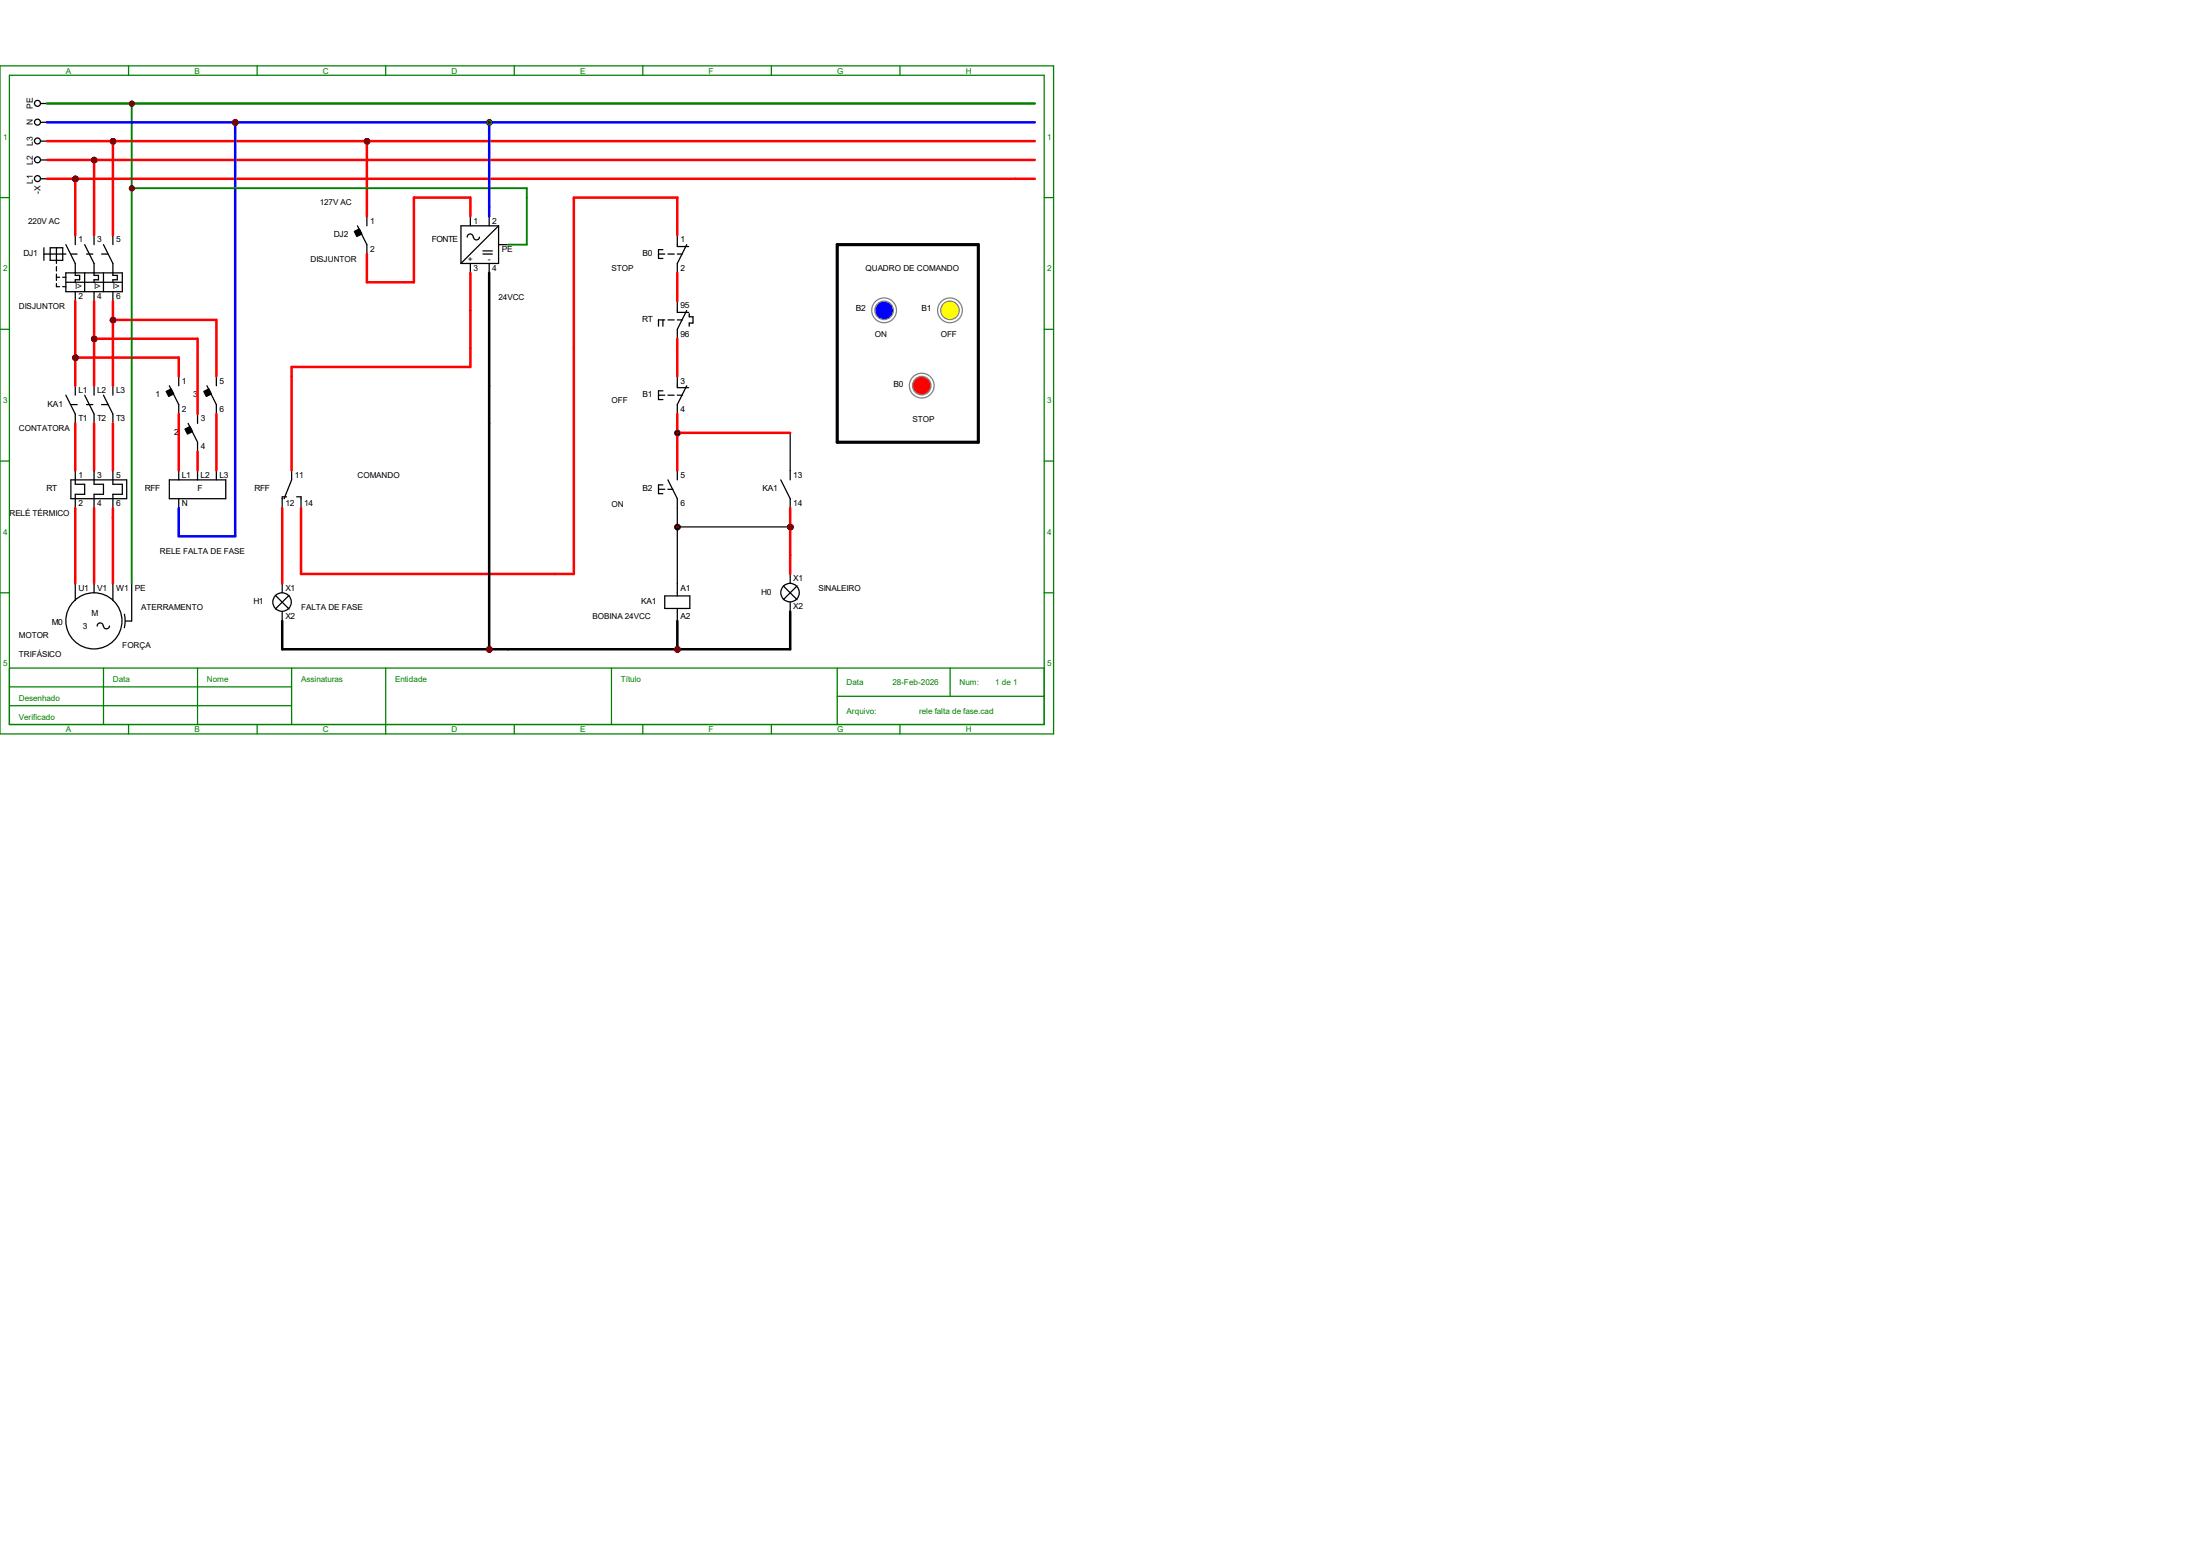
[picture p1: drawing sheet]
<svg xmlns="http://www.w3.org/2000/svg" width="297mm" height="210mm" viewBox="0 0 297 210" stroke-linecap="round" stroke-linejoin="round" font-family="sans-serif">
<g fill="none" stroke="#008000" stroke-width=".17">
<path d="M0 8.9h142.2v90.2h-142.2zM1.3 10.2h139.7v87.6h-139.7zM17.4 8.9v1.3M34.7 8.9v1.3M52.1 8.9v1.3M69.4 8.9v1.3M86.8 8.9v1.3M104.1 8.9v1.3M121.5 8.9v1.3M0 26.7h1.3M141 26.7h1.2M0 44.4h1.3"/>
<path d="M141 44.4h1.2M0 62.2h1.3M141 62.2h1.2M0 80h1.3M1.3 90.2h139.7M1.3 92.7h38.1M1.3 95.2h38.1M14 90.2v7.6M17.4 97.8v1.3M26.7 90.2v7.6M34.7 97.8v1.3M39.4 90.2v7.6"/>
<path d="M52.1 90.2v8.9M69.4 97.8v1.3M82.5 90.2v7.6M86.8 97.8v1.3M104.1 97.8v1.3M113 94h28M113 90.2v7.6M121.5 97.8v1.3M128.3 90.2v3.8M141 80h1.2"/>
</g>
<g fill="none" stroke="#000" stroke-width=".17">
<path d="M5.5 19h.8M5.5 16.5h.8M5.5 14h.8M5.5 24.1h.8M5.5 21.6h.8M5.9 33.4v1.7M5.9 34.3h3M6.8 33.4h1.7v1.7h-1.7zM7.6 33.4v2.2M7.6 36v.6M7.6 37v.8M7.6 38.3v.4h.4"/>
<path d="M7.6 37.4h.4M8.5 37.4h.4M8.5 38.7h.4M8.9 33l1.3 2.6v1.6h.6v.6h-.6v.3M8.9 36.8h7.6v2.6h-7.6zM8.9 38.1h7.6M9.6 34.3h.8M10.2 31.7v1.3M10.2 39.4v1.2M11.4 33l1.3 2.6v1.6h.6v.6h-.6v.3M11.4 36.8v2.6M11.7 34.3h.8"/>
<path d="M12.7 31.7v1.3M12.7 39.4v1.2M13.7 34.3h.9M14 33l1.2 2.6v1.6h.6v.6h-.6v.3M14 36.8v2.6M15.2 31.7v1.3M15.2 39.4v1.2M8.9 53.3l1.3 2.6v1.2M9.6 54.6h.8M10.2 52.1v1.2M11.4 53.3l1.3 2.6v1.2M11.7 54.6h.8"/>
<path d="M12.7 52.1v1.2M13.7 54.6h.9M14 53.3l1.2 2.6v1.2M15.2 52.1v1.2M9.6 64.8h7.5v2.5h-7.5zM10.2 63.5v1.9h1.2v1.3h-1.2v1.9M10.2 78.7v2.3M12.7 63.5v1.9h1.3v1.3h-1.3v1.9M12.7 78.7v1.3M15.2 63.5v1.9h1.3v1.3h-1.3v1.9M15.2 78.7v2.3M17.8 78.7v5.1h-.9"/>
<path d="M13.9 84.5a.4 .4 0 0 0-.4-.4 .4 .4 0 0 0-.4 .4M14.8 84.5a.4 .4 0 0 1-.4 .4 .4 .4 0 0 1-.4-.4M16.8 82.9l.1 .9-.1 .9"/>
<circle cx="5.1" cy="19" r=".4"/>
<circle cx="5.1" cy="16.5" r=".4"/>
<circle cx="5.1" cy="13.9" r=".4"/>
<circle cx="5.1" cy="24.1" r=".4"/>
<circle cx="5.1" cy="21.6" r=".4"/>
<circle cx="12.7" cy="83.8" r="3.8"/>
</g>
<g fill="#f00" stroke="#800000" stroke-width=".17">
<circle cx="10.2" cy="24.2" r=".28"/>
<circle cx="12.7" cy="21.6" r=".28"/>
<circle cx="15.3" cy="19.1" r=".28"/>
<circle cx="10.2" cy="48.3" r=".28"/>
<circle cx="12.7" cy="45.7" r=".28"/>
<circle cx="15.3" cy="43.2" r=".28"/>
<circle cx="17.8" cy="14" r=".28"/>
</g>
<g fill="none" stroke="#000" stroke-width=".17">
<path d="M63.5 29.2v1.3M63.5 35.6v1.2M63.9 32a.4 .4 0 0 0-.4-.4 .4 .4 0 0 0-.4 .4M64.7 32a.4 .4 0 0 1-.4 .4 .4 .4 0 0 1-.4-.4M65.2 33.9h1.3M65.2 34.3h1.3M66 29.2v1.3M66 35.6v1.2M67.3 33h1.3M67.3 30.5h-5.1v5.1M67.3 30.5v5.1h-5.1M67.3 30.5l-5.1 5.1"/>
<path d="M88.9 34.3h.8M89.5 33.7h-.6v1.2h.6M90.2 34.3h.8M91.4 34.3h.7M91.4 31.7v1.6h1.6M92.7 33l-1.3 2.6v1.2M89.5 43.2v.8M89.7 43.2h-.8v.8M90.2 43.2h.8M91.4 40.6v1.6h1.6M91.4 43.2h.7M92.7 41.9l-1.3 2.5v1.3"/>
<path d="M93 42.3v.5h.6v.8h-.6v.4M88.9 66h.8M89.5 65.4h-.6v1.2h.6M90.2 64.8l1.2 2.5v1.3M90.2 66h.6M91.4 63.5v1.3M91.4 78.7v1.7M105.7 79.1l1.9 1.8M106.7 77.5v1.2M107.6 79.1l-1.9 1.8M89.7 80.4h3.4v1.7h-3.4zM91.4 82.1v1.7"/>
<path d="M106.7 81.3v1.2"/>
<circle cx="106.7" cy="80" r="1.25"/>
</g>
<circle cx="91.5" cy="87.7" r=".28" fill="#f00" stroke="#800000" stroke-width=".17"/>
<path d="M38.7 67.1h-.6v1.5M39.4 63.5v1.3l-1 2.5M40 67.1h.6v1.5" fill="none" stroke="#000" stroke-width=".17"/>
<circle cx="49.6" cy="19.1" r=".28" fill="#f00" stroke="#800000" stroke-width=".17"/>
<circle cx="119.4" cy="41.9" r="1.67" fill="none" stroke="#808080" stroke-width=".17"/>
<circle cx="119.4" cy="41.9" r="1.25" fill="#00f" stroke="#808080" stroke-width=".17"/>
<circle cx="128.2" cy="41.9" r="1.67" fill="none" stroke="#808080" stroke-width=".17"/>
<circle cx="128.2" cy="41.9" r="1.25" fill="#ff0" stroke="#808080" stroke-width=".17"/>
<circle cx="124.4" cy="52" r="1.67" fill="none" stroke="#808080" stroke-width=".17"/>
<circle cx="124.4" cy="52" r="1.25" fill="#f00" stroke="#808080" stroke-width=".17"/>
<path d="M113 33h19.1v26.7h-19.1z" fill="none" stroke="#000" stroke-width=".42"/>
<g fill="none" stroke="#000" stroke-width=".17">
<path d="M22.9 64.8h7.6v2.5h-7.6zM24.1 63.5v1.3M24.1 67.3v1.3M26.7 63.5v1.3M29.2 63.5v1.3M38.1 78.7v1.3M37.2 80.3l1.8 1.9M38.1 82.5v1.3M39 80.3l-1.8 1.9"/>
<circle cx="38.1" cy="81.3" r="1.25"/>
</g>
<circle cx="66.1" cy="87.7" r=".28" fill="#f00" stroke="#800000" stroke-width=".17"/>
<path d="M22.9 52.1l1.2 2.5v1.3M24.1 50.8v1.3M25.4 57.1l1.3 2.6v1.3M26.7 55.9v1.2M27.9 52.1l1.3 2.5v1.3M29.2 50.8v1.3" fill="none" stroke="#000" stroke-width=".17"/>
<g fill="#000" stroke="#000" stroke-width=".17">
<path d="M22.4 52.8l.7-.3 .4 .7-.7 .3z" fill-rule="evenodd"/>
<path d="M25 57.9l.7-.3 .3 .7-.7 .3z" fill-rule="evenodd"/>
<path d="M27.5 52.8l.7-.3 .3 .7-.6 .3z" fill-rule="evenodd"/>
</g>
<g fill="#f00" stroke="#800000" stroke-width=".17">
<circle cx="17.8" cy="25.4" r=".28"/>
<circle cx="31.8" cy="16.5" r=".28"/>
</g>
<path d="M48.3 30.5l1.2 2.5v1.3M49.5 29.2v1.3M88.9 53.3h.8M89.5 52.7h-.6v1.2h.6M90.2 53.3h.8M91.4 50.8v1.5h1.6M91.4 53.3h.7M92.7 52.1l-1.3 2.5v1.3" fill="none" stroke="#000" stroke-width=".17"/>
<path d="M47.8 31.2l.7-.3 .4 .7-.7 .3z" fill-rule="evenodd" fill="#000" stroke="#000" stroke-width=".17"/>
<g fill="#f00" stroke="#800000" stroke-width=".17">
<circle cx="66.1" cy="16.5" r=".28"/>
<circle cx="91.5" cy="58.4" r=".28"/>
</g>
<path d="M105.4 64.8l1.3 2.5v1.3M106.7 63.5v1.3" fill="none" stroke="#000" stroke-width=".17"/>
<g fill="#f00" stroke="#800000" stroke-width=".17">
<circle cx="91.5" cy="71.1" r=".28"/>
<circle cx="106.7" cy="71.1" r=".28"/>
</g>
<g fill="#f00" stroke="#800000" stroke-width=".34">
<circle cx="10.2" cy="24.2" r=".28"/>
<circle cx="12.7" cy="21.6" r=".28"/>
<circle cx="15.3" cy="19.1" r=".28"/>
<circle cx="10.2" cy="48.3" r=".28"/>
<circle cx="12.7" cy="45.7" r=".28"/>
<circle cx="15.3" cy="43.2" r=".28"/>
<circle cx="91.5" cy="87.7" r=".28"/>
<circle cx="49.6" cy="19.1" r=".28"/>
<circle cx="66.1" cy="87.7" r=".28"/>
<circle cx="31.8" cy="16.5" r=".28"/>
<circle cx="66.1" cy="16.5" r=".28"/>
<circle cx="91.5" cy="58.4" r=".28"/>
<circle cx="91.5" cy="71.1" r=".28"/>
<circle cx="106.7" cy="71.1" r=".28"/>
</g>
<g fill="#f00" stroke="#800000" stroke-width=".25">
<circle cx="17.8" cy="14" r=".28"/>
<circle cx="17.8" cy="25.4" r=".28"/>
</g>
<g fill="none" stroke="#f00" stroke-width=".34">
<path d="M6.3 19h133.4M15.2 19v12.7M49.5 19v10.2M6.3 24.1h133.4M6.3 21.6h133.4M10.2 24.1v7.6M12.7 21.6v10.1M63.5 29.2v-2.5h-7.6v11.4h-6.4v-3.8M63.5 36.8v12.7h-24.1v14M91.4 31.7v-5h-13.9v50.8h-36.9v-8.9M91.4 36.8v3.8M10.2 40.6v11.5"/>
<path d="M10.2 57.1v6.4M10.2 48.3h13.9v2.5M12.7 40.6v11.5M12.7 57.1v6.4M12.7 45.7h14v10.2M15.2 40.6v11.5M15.2 57.1v6.4M15.2 43.2h14v7.6M24.1 55.9v7.6M29.2 55.9v7.6M91.4 45.7v5.1M10.2 68.6v10.1"/>
<path d="M12.7 68.6v10.1M15.2 68.6v10.1M26.7 61v2.5M38.1 68.6v10.1"/>
</g>
<path d="M6.3 14h133.4" fill="none" stroke="#008000" stroke-width=".34"/>
<g fill="#800000" stroke="#800000" stroke-width=".34">
<circle cx="10.2" cy="24.2" r=".28"/>
<circle cx="12.7" cy="21.6" r=".28"/>
<circle cx="15.3" cy="19.1" r=".28"/>
<circle cx="10.2" cy="48.3" r=".28"/>
<circle cx="12.7" cy="45.7" r=".28"/>
<circle cx="15.3" cy="43.2" r=".28"/>
<circle cx="91.5" cy="87.7" r=".28"/>
<circle cx="49.6" cy="19.1" r=".28"/>
<circle cx="66.1" cy="87.7" r=".28"/>
<circle cx="31.8" cy="16.5" r=".28"/>
</g>
<path d="M17.8 14v64.7M17.8 25.4h53.3v7.6h-2.5" fill="none" stroke="#008000" stroke-width=".25"/>
<g fill="#800000" stroke="#800000" stroke-width=".25">
<circle cx="17.8" cy="14" r=".28"/>
<circle cx="17.8" cy="25.4" r=".28"/>
</g>
<path d="M66 36.8v50.8M91.4 83.8v3.8M106.7 82.5v5.1h-68.6v-3.8" fill="none" stroke="#000" stroke-width=".34"/>
<path d="M6.3 16.5h133.4M31.7 16.5v55.9h-7.6v-3.8M66 16.5v12.7" fill="none" stroke="#00f" stroke-width=".34"/>
<circle cx="66.1" cy="16.5" r=".28" fill="#800000" stroke="#008000" stroke-width=".17"/>
<path d="M91.4 55.9v7.6M91.4 58.4h15.3" fill="none" stroke="#f00" stroke-width=".34"/>
<path d="M106.7 58.4v5.1" fill="none" stroke="#000" stroke-width=".17"/>
<circle cx="91.5" cy="58.4" r=".28" fill="#800000" stroke="#000" stroke-width=".17"/>
<path d="M106.7 68.6v8.9" fill="none" stroke="#f00" stroke-width=".34"/>
<path d="M91.4 71.1h15.3M91.4 68.6v10.1" fill="none" stroke="#000" stroke-width=".17"/>
<circle cx="91.5" cy="71.1" r=".28" fill="#800000" stroke="#000" stroke-width=".17"/>
<circle cx="106.7" cy="71.1" r=".28" fill="#800000" stroke="#800000" stroke-width=".34"/>
<g font-size="1.1" fill="#008000">
<text x="8.9" y="9.9">A</text>
<text x="26.2" y="9.9">B</text>
<text x="43.6" y="9.9">C</text>
<text x="61" y="9.9">D</text>
<text x="78.3" y="9.9">E</text>
<text x="95.7" y="9.9">F</text>
<text x="113" y="9.9">G</text>
<text x="130.4" y="9.9">H</text>
<text x=".4" y="18.8">1</text>
<text x="141.4" y="18.8">1</text>
<text x=".4" y="36.6">2</text>
<text x="141.4" y="36.6">2</text>
<text x=".4" y="54.4">3</text>
<text x="141.4" y="54.4">3</text>
<text x=".4" y="72.2">4</text>
<text x="141.4" y="72.2">4</text>
<text x=".4" y="90">5</text>
<text x="141.4" y="90">5</text>
<text x="2.5" y="94.6">Desenhado</text>
<text x="15.2" y="92.1">Data</text>
<text x="27.9" y="92.1">Nome</text>
<text x="40.6" y="92.1">Assinaturas</text>
<text x="53.3" y="92.1">Entidade</text>
<text x="83.8" y="92.1">Título</text>
<text x="114.3" y="92.5">Data</text>
<text x="120.5" y="92.5">28-Feb-2026</text>
<text x="129.5" y="92.5">Num:</text>
<text x="134.4" y="92.5">1 de 1</text>
<text x="2.5" y="97.2">Verificado</text>
<text x="8.9" y="98.8">A</text>
<text x="26.2" y="98.8">B</text>
<text x="43.6" y="98.8">C</text>
<text x="61" y="98.8">D</text>
<text x="78.3" y="98.8">E</text>
<text x="95.7" y="98.8">F</text>
<text x="113" y="98.8">G</text>
<text x="114.3" y="96.3">Arquivo:</text>
<text x="124.1" y="96.3">rele falta de fase.cad</text>
<text x="130.4" y="98.8">H</text>
</g>
<g font-size="1.1">
<text x="4.4" y="16.8" transform="rotate(-90 4.4 16.8)">N</text>
<text x="4.4" y="14.6" transform="rotate(-90 4.4 14.6)">PE</text>
<text x="4.4" y="22.3" transform="rotate(-90 4.4 22.3)">L2</text>
<text x="4.4" y="19.7" transform="rotate(-90 4.4 19.7)">L3</text>
<text x="4.4" y="24.8" transform="rotate(-90 4.4 24.8)">L1</text>
<text x="5.5" y="26.1" transform="rotate(-90 5.5 26.1)">-X</text>
<text x="43.2" y="27.7">127V AC</text>
<text x="3.2" y="34.6">DJ1</text>
<text x="3.8" y="30.3">220V AC</text>
<text x="10.6" y="32.7">1</text>
<text x="13.1" y="32.7">3</text>
<text x="15.7" y="32.7">5</text>
<text x="41.9" y="35.3">DISJUNTOR</text>
<text x="45.1" y="32">DJ2</text>
<text x="50" y="30.2">1</text>
<text x="50" y="34">2</text>
<text x="58.3" y="32.7">FONTE</text>
<text x="63.2" y="35.3">+</text>
<text x="63.9" y="30.2">1</text>
<text x="65.9" y="35.3">-</text>
<text x="66.5" y="30.2">2</text>
<text x="67.7" y="34">PE</text>
<text x="86.7" y="34.6">B0</text>
<text x="91.9" y="32.7">1</text>
<text x="2.5" y="41.7">DISJUNTOR</text>
<text x="10.2" y="39.1">I&gt;</text>
<text x="10.6" y="40.3">2</text>
<text x="12.7" y="39.1">I&gt;</text>
<text x="13.1" y="40.3">4</text>
<text x="15.2" y="39.1">I&gt;</text>
<text x="15.7" y="40.3">6</text>
<text x="63.9" y="36.5">3</text>
<text x="66.5" y="36.5">4</text>
<text x="67.3" y="40.4">24VCC</text>
<text x="82.5" y="36.6">STOP</text>
<text x="91.9" y="41.6">95</text>
<text x="91.9" y="36.5">2</text>
<text x="116.8" y="36.6">QUADRO DE COMANDO</text>
<text x="86.7" y="43.5">RT</text>
<text x="91.9" y="45.4">96</text>
<text x="115.5" y="42">B2</text>
<text x="118.1" y="45.5">ON</text>
<text x="124.4" y="42">B1</text>
<text x="127" y="45.5">OFF</text>
<text x="10.6" y="53">L1</text>
<text x="13.1" y="53">L2</text>
<text x="15.7" y="53">L3</text>
<text x="21" y="53.6">1</text>
<text x="24.6" y="51.8">1</text>
<text x="26.1" y="53.6">3</text>
<text x="29.6" y="51.8">5</text>
<text x="86.7" y="53.6">B1</text>
<text x="91.9" y="51.8">3</text>
<text x="120.6" y="52.2">B0</text>
<text x="2.5" y="58.2">CONTATORA</text>
<text x="6.4" y="54.9">KA1</text>
<text x="10.6" y="56.9">T1</text>
<text x="13.1" y="56.9">T2</text>
<text x="15.7" y="56.9">T3</text>
<text x="23.5" y="58.7">2</text>
<text x="24.6" y="55.6">2</text>
<text x="27.1" y="56.9">3</text>
<text x="29.6" y="55.6">6</text>
<text x="82.5" y="54.4">OFF</text>
<text x="91.9" y="55.6">4</text>
<text x="123.2" y="56.9">STOP</text>
<text x="10.6" y="64.5">1</text>
<text x="13.1" y="64.5">3</text>
<text x="15.7" y="64.5">5</text>
<text x="24.6" y="64.5">L1</text>
<text x="27.1" y="64.5">L2</text>
<text x="27.1" y="60.7">4</text>
<text x="29.6" y="64.5">L3</text>
<text x="39.8" y="64.5">11</text>
<text x="48.3" y="64.6">COMANDO</text>
<text x="91.9" y="64.5">5</text>
<text x="107.1" y="64.5">13</text>
<text x="1.3" y="69.6">RELÉ TÉRMICO</text>
<text x="6.3" y="66.3">RT</text>
<text x="10.6" y="68.3">2</text>
<text x="13.1" y="68.3">4</text>
<text x="15.7" y="68.3">6</text>
<text x="19.6" y="66.3">RFF</text>
<text x="24.6" y="68.3">N</text>
<text x="26.7" y="66.3">F</text>
<text x="34.4" y="66.3">RFF</text>
<text x="38.5" y="68.3">12</text>
<text x="41.1" y="68.3">14</text>
<text x="82.5" y="68.4">ON</text>
<text x="86.7" y="66.3">B2</text>
<text x="91.9" y="68.3">6</text>
<text x="103" y="66.3">KA1</text>
<text x="107.1" y="68.3">14</text>
<text x="21.6" y="74.7">RELE FALTA DE FASE</text>
<text x="10.6" y="79.7">U1</text>
<text x="12.4" y="83.1">M</text>
<text x="13.1" y="79.7">V1</text>
<text x="15.7" y="79.7">W1</text>
<text x="18.2" y="79.7">PE</text>
<text x="19" y="82.3">ATERRAMENTO</text>
<text x="34.2" y="81.6">H1</text>
<text x="38.5" y="79.7">X1</text>
<text x="38.5" y="83.5">X2</text>
<text x="40.6" y="82.3">FALTA DE FASE</text>
<text x="80" y="83.6">BOBINA 24VCC</text>
<text x="86.6" y="81.6">KA1</text>
<text x="91.9" y="79.7">A1</text>
<text x="91.9" y="83.5">A2</text>
<text x="102.8" y="80.3">H0</text>
<text x="107.1" y="78.4">X1</text>
<text x="107.1" y="82.3">X2</text>
<text x="110.5" y="79.8">SINALEIRO</text>
<text x="2.5" y="86.1">MOTOR</text>
<text x="2.5" y="88.7">TRIFÁSICO</text>
<text x="7" y="84.4">M0</text>
<text x="11.2" y="85">3</text>
<text x="16.5" y="87.4">FORÇA</text>
</g>
</svg>
